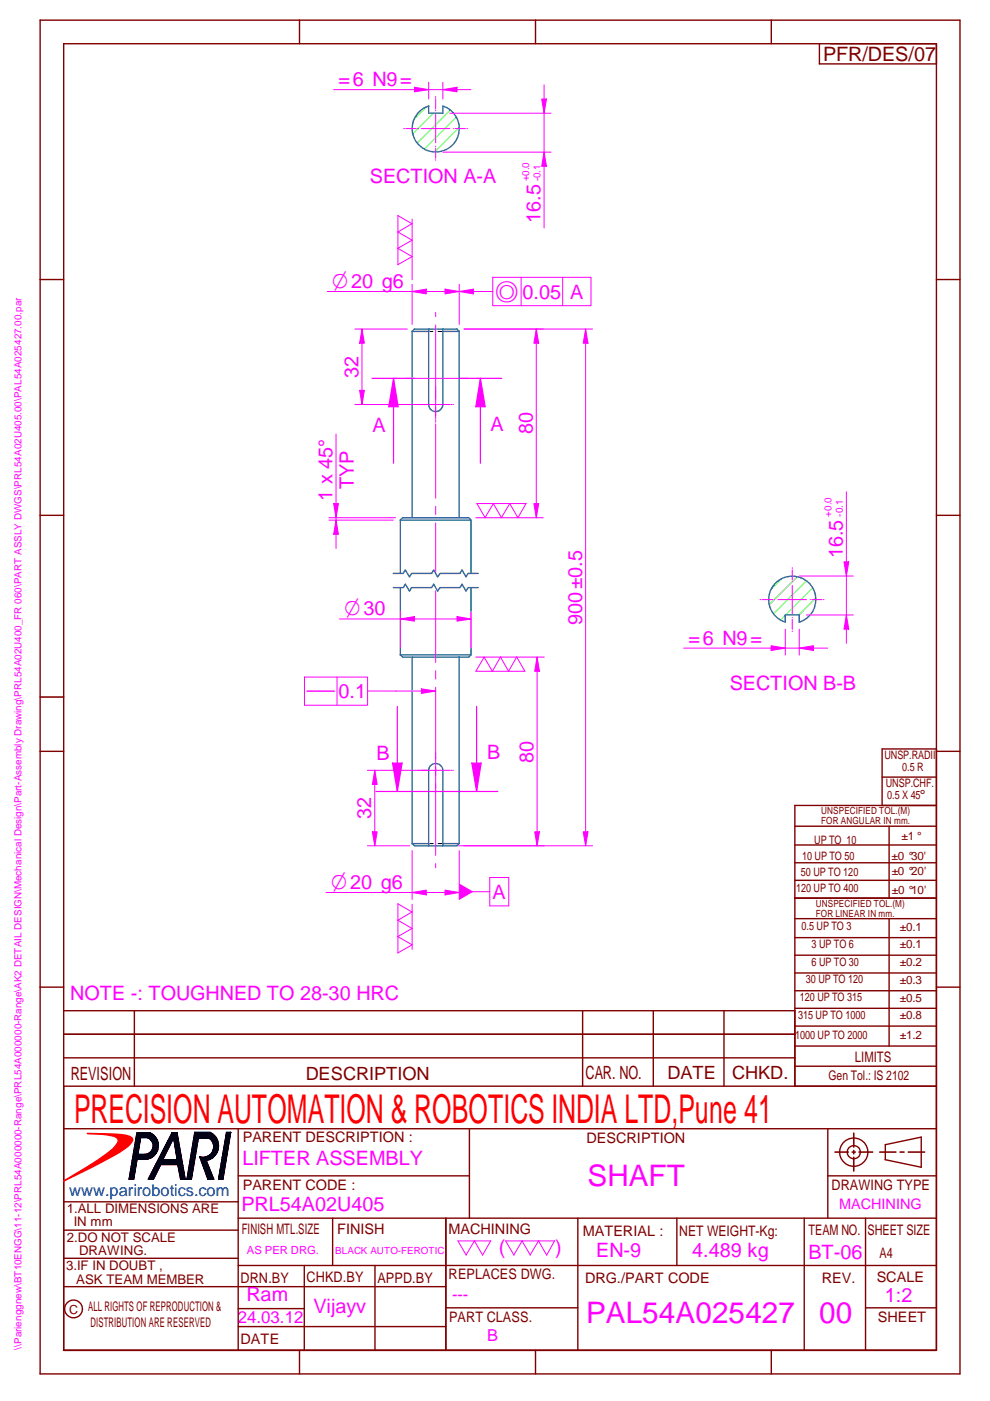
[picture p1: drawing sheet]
<svg xmlns="http://www.w3.org/2000/svg" width="210mm" height="297mm" viewBox="0 0 210 297" stroke-linecap="round" stroke-linejoin="round" font-family="sans-serif">
<g fill="none" stroke="#800000" stroke-width=".3">
<path d="M8.5 4.3h195v287h-195M8.5 4.2v287.1M13.5 9.3h185v277h-185M13.5 9.2v277.1M63.5 4.2v5.1M113.5 4.2v5.1M163.5 4.2v5.1M8.5 59.3h5M198.5 59.3h5M8.5 109.3h5M198.5 109.3h5M8.5 159.3h5"/>
<path d="M198.5 159.3h5M198.5 158.8h-11.5v12M168.5 175.2h30M168.5 179.2h30M187 164.8h11.5M188.5 175.2v15.2M198.5 170.8h-30v59.5M168.5 190.4h30M168.5 182.9h30M168.5 186.6h30M168.5 194.8h30M168.5 198.8h30"/>
<path d="M188.5 194.8v27M8.5 209.3h5M13.5 214.3h155M13.5 219.3h155M28.5 214.3v16M123.5 214.2v16.1M138.5 214.2v16.1M153.5 214.2v16.1M168.5 202.5h30M168.5 206.3h30M168.5 210.1h30M168.5 213.8h30"/>
<path d="M168.5 217.6h30M198.5 209.3h5M13.5 230.3h185M13.5 224.3h155M13.5 239.3h185M50.5 239.3v47M99.5 239.3v19M168.5 221.8h30M168.5 226.1h30M175.5 239.3v19M13.5 254.8h37M50.5 249.3h49"/>
<path d="M50.5 258.3h148M175.5 249.3h23M187.7 242.7l7.6-1.6v6.4l-7.6-1.6M187.7 242.7v3.2M50.5 268.3h148M183.5 277.3h15M63.5 286.3v5M113.5 286.3v5M163.5 286.3v5"/>
<circle cx="181" cy="244.3" r="3"/>
<circle cx="181" cy="244.3" r="1.39"/>
</g>
<path d="M8.5 147.8h5M177 244.3h2.9M180.7 244.3h.7M181 240.2v3M181 243.9v.7M181 245.4v2.9M182.1 244.3h2.9M186.5 244.3h3.4M190.8 244.3h.9M192.6 244.3h3.4" fill="none" stroke="#800000" stroke-width=".34"/>
<path d="M18.5 240.3l5.8 .2 2.2 .2 1.1 .3 .4 .3 .2 .3a3.1 3.1 0 0 1-1.9 2l-4.2 2.5-8.6 4.3 4.9-2.9 4-2.7a5.4 5.4 0 0 0 2.7-3l-.2-.4a1.63 1.63 0 0 0-1.3-.6l-1.4-.3z" fill-rule="evenodd" fill="#f00"/>
<path d="M18.5 240.3l3.1 .1a17.5 17.5 0 0 1 6 .6l.4 .3 .2 .3a3.1 3.1 0 0 1-1.9 2l-4.2 2.5-8.6 4.3a68.1 68.1 0 0 0 10.4-6.8 2.7 2.7 0 0 0 1.1-2l-.1-.2a1.63 1.63 0 0 0-1.3-.6l-1.4-.3z" fill="none" stroke="#f00" stroke-width=".3"/>
<path d="M29 240.2h2.9a2.91 2.91 0 0 1 1.6 3 2.91 2.91 0 0 1-2.2 2.5l-2.3 .1M29 240.2l-1.6 9.8h.9l.7-4.3M29.8 241.1l-.6 3.7 .6-3.6h1.4a1.85 1.85 0 0 1 1.3 2 1.85 1.85 0 0 1-1.8 1.6h-1.5M34.1 246.8l-1.6 3.2h-1M36.8 241.2l.8 4.7h-3.2M36.8 241.2l-2.3 4.7M37.5 240.2h-1.1l-4.9 9.8M37.5 240.2l1.7 9.8h-.9l-.6-3.1h-3.6M41.3 240.1h3.3a3.2 3.2 0 0 1 1.7 3.3 3.2 3.2 0 0 1-2.6 2.6M41.3 240.1l-1.6 9.9h.9l1.4-8.7h2.4a2.25 2.25 0 0 1 .7 2.9 2.25 2.25 0 0 1-2.7 1.1l1.7 4.7h1.2l-1.6-4M48.9 240.1l-1.7 9.9h-.8l1.6-9.9h.9" fill="none" stroke="#000" stroke-width=".3"/>
<g fill="#000">
<path d="M29 240.2l-1.6 9.8h.9l.7-4.2 2.3-.1a2.91 2.91 0 0 0 2.2-2.5 2.91 2.91 0 0 0-1.6-3zM29.8 241.2h1.4a1.85 1.85 0 0 1 1.3 2 1.85 1.85 0 0 1-1.8 1.6h-1.5z" fill-rule="evenodd"/>
<path d="M36.5 240.2l-5 9.8h1l1.6-3.1h3.6l.6 3.1h.9l-1.7-9.8zM36.8 241.2l.8 4.7h-3.1z" fill-rule="evenodd"/>
<path d="M41.3 240.1h3.3a3.2 3.2 0 0 1 1.7 3.3 3.2 3.2 0 0 1-2.6 2.6l1.6 4h-1.2l-1.7-4.7a2.25 2.25 0 0 0 2.7-1.1 2.25 2.25 0 0 0-.7-2.9h-2.4l-1.4 8.7h-.9z" fill-rule="evenodd"/>
<path d="M48 240.1h.9l-1.7 9.9h-.8z" fill-rule="evenodd"/>
</g>
<g fill="none" stroke="#800000" stroke-width=".3">
<path d="M173.7 9.3v4.2M176.1 9.3h22.4v4.2h-24.8M70.5 258.3v10M94.5 258.3v28M122.5 258.3v28M143.5 258.3v10M170.5 258.3v28M183.5 258.3v28M13.5 260.8h37M13.5 266.8h37M13.5 272.8h81M50.5 277.5h14"/>
<path d="M64.5 268.3v18M79.5 268.3v18M94.5 277.3h28M13.5 286.3h185M50.5 281.3h44"/>
<circle cx="15.6" cy="277.5" r="1.89"/>
</g>
<g fill="none" stroke="#267391" stroke-width=".3">
<path d="M87.4 70.3v39.5M87.4 70.3h3.5M87.8 69.8h9.1M87.9 69.8l-.6 .5M93.9 69.7v16.1a1.5 1.5 0 0 1-1.5 1.5 1.5 1.5 0 0 1-1.5-1.5v-16M96.9 69.7l.5 .6h-3.5M97.4 70.2v39.6M84.9 110.3v12.1M84.9 110.3h15M85.3 109.8h14.1M85.4 109.8l-.6 .5M99.4 109.7l.5 .6"/>
<path d="M99.9 110.2v12.2M83.4 124.6h2.1l.4-.8 .9 1.5 .4-.7h4.3l.4-.8 .9 1.5 .5-.7h4.2l.5-.8 .8 1.5 .4-.7h2.2M83.4 121.6h2.1l.4-.8 .9 1.5 .4-.7h4.3l.4-.8 .9 1.5 .5-.7h4.2l.5-.8 .8 1.5 .4-.7h2.2M84.9 123.8v15.1M87.4 139.3v39.6M97.4 139.3v39.6M99.9 138.8l-.5 .5h-14l-.5-.4M99.9 123.8v15.1h-15M87.3 178.9h3.6M90.9 163.3a1.5 1.5 0 0 1 1.5-1.4 1.5 1.5 0 0 1 1.5 1.4v16M90.9 163.3v16M93.9 178.9h3.5"/>
<path d="M97.4 178.8l-.5 .5h-9l-.5-.4"/>
</g>
<path d="M90.9 70.3h.9M92.9 70.3h1M90.8 178.9h1.1M92.9 178.9h1" fill="none" stroke="#008000" stroke-width=".21"/>
<g fill="none" stroke="#f0f" stroke-width=".21">
<path d="M92.4 66.3v.8M92.4 68.9v19.9M88.6 85.8h.2M89 85.8h.1M89.3 85.8h6.1M92.4 89v.2M92.4 89.4v.1M92.4 89.9v15.7M95.6 85.8h.2M96 85.8h.1M92.4 107.4v1.7M92.4 110.9v11.5"/>
<path d="M92.4 125.3v15.2M92.4 142.2v1.8M92.4 145.7v35.7M88.6 163.3h.2M89 163.3h.1M89.3 163.3h6.1M95.6 163.3h.2M96 163.3h.1M113.4 176.4h1l-.5 2.9zM92.4 183.1v.9"/>
</g>
<path d="M113.4 176.4h1l-.5 2.9z" fill="#f0f"/>
<path d="M113.9 139.3l.5 3h-1z" fill="none" stroke="#f0f" stroke-width=".21"/>
<path d="M113.9 139.3l.5 3h-1z" fill="#f0f"/>
<path d="M113.2 106.8h1l-.5 3zM100.9 139.3h14.5M113.9 139.3v40M97.2 179.3h18.2" fill="none" stroke="#f0f" stroke-width=".21"/>
<path d="M113.2 106.8h1l-.5 3z" fill="#f0f"/>
<path d="M113.7 69.8l.5 3h-1z" fill="none" stroke="#f0f" stroke-width=".21"/>
<path d="M113.7 69.8l.5 3h-1z" fill="#f0f"/>
<path d="M98.4 69.8h16.8M113.7 69.7v40.1M124.2 69.8l.5 3h-1zM100.9 109.8h14.3" fill="none" stroke="#f0f" stroke-width=".21"/>
<path d="M124.2 69.8l.5 3h-1z" fill="#f0f"/>
<path d="M123.7 176.4h1l-.5 2.9z" fill="none" stroke="#f0f" stroke-width=".21"/>
<path d="M123.7 176.4h1l-.5 2.9z" fill="#f0f"/>
<path d="M98.4 69.8h27.2M124.2 69.8v109.5M76.2 82.8h1.1l-.5 3zM98.4 179.3h27.2" fill="none" stroke="#f0f" stroke-width=".21"/>
<path d="M76.2 82.8h1.1l-.5 3z" fill="#f0f"/>
<path d="M76.8 69.8l.5 3h-1.1z" fill="none" stroke="#f0f" stroke-width=".21"/>
<path d="M76.8 69.8l.5 3h-1.1z" fill="#f0f"/>
<path d="M75.2 69.8h11.2M76.8 69.7v16.1M75.2 85.8h15.7M79 176.4h1l-.5 2.9z" fill="none" stroke="#f0f" stroke-width=".21"/>
<path d="M79 176.4h1l-.5 2.9z" fill="#f0f"/>
<path d="M79.5 163.3l.5 3h-1z" fill="none" stroke="#f0f" stroke-width=".21"/>
<path d="M79.5 163.3l.5 3h-1z" fill="#f0f"/>
<path d="M70.7 106.8h1.1l-.6 3zM77.9 179.3h9M77.9 163.3h13M79.5 163.3v16" fill="none" stroke="#f0f" stroke-width=".21"/>
<path d="M70.7 106.8h1.1l-.6 3z" fill="#f0f"/>
<path d="M71.2 110.3l.6 3h-1.1z" fill="none" stroke="#f0f" stroke-width=".21"/>
<path d="M71.2 110.3l.6 3h-1.1z" fill="#f0f"/>
<path d="M71.2 92v24.3M69.7 109.8h14.2M69.7 110.3h13.7M94.4 188.7l3 .5-3 .5zM107.2 263.1l1.8 3M107.2 263.1h10.4M110.7 263.1l1.7 3M110.7 263.1l-1.8 3M117.6 263.1l-1.7 3-1.7-3-1.8 3" fill="none" stroke="#f0f" stroke-width=".21"/>
<path d="M94.4 188.7l3 .5-3 .5z" fill="#f0f"/>
<path d="M87.4 189.2l3-.5v1z" fill="none" stroke="#f0f" stroke-width=".21"/>
<path d="M87.4 189.2l3-.5v1z" fill="#f0f"/>
<path d="M87.4 61.8l3-.5v1zM69.1 189.2h28.3M87.4 180.3v10.4M97.4 180.3v10.4" fill="none" stroke="#f0f" stroke-width=".21"/>
<path d="M87.4 61.8l3-.5v1z" fill="#f0f"/>
<path d="M94.4 61.3l3 .5-3 .5z" fill="none" stroke="#f0f" stroke-width=".21"/>
<path d="M94.4 61.3l3 .5-3 .5z" fill="#f0f"/>
<path d="M69.4 61.8h28M87.4 60.3v8.5M97.4 60.3v8.5M84.9 131.2l3-.5v1z" fill="none" stroke="#f0f" stroke-width=".21"/>
<path d="M84.9 131.2l3-.5v1z" fill="#f0f"/>
<path d="M96.9 130.7l3 .5-3 .5z" fill="none" stroke="#f0f" stroke-width=".21"/>
<path d="M96.9 130.7l3 .5-3 .5z" fill="#f0f"/>
<path d="M97.4 61.8h1.1M97.4 61.8l3-.5v1zM72 131.2h27.9M84.9 129.7v7.6M99.9 129.7v7.6" fill="none" stroke="#f0f" stroke-width=".21"/>
<path d="M97.4 61.8l3-.5v1z" fill="#f0f"/>
<path d="M104.5 58.8h20.8v6h-20.8zM110.5 58.8v6M119.3 58.8v6M98.5 61.8h6M83.9 146.5h8.5M89.3 146l3.1 .5M89.4 146v1M92.4 146.5l-3.1 .5" fill="none" stroke="#f0f" stroke-width=".21"/>
<path d="M89.4 146l3 .5-3 .5z" fill="#f0f"/>
<g fill="none" stroke="#f0f" stroke-width=".21">
<path d="M84.3 45.7l3.1 1.8M84.4 45.7v10.4M84.4 52.7l3 1.7-3.1 1.7M87.4 46.4v12.9M87.4 47.4l-3 1.8 3 1.7-3.1 1.8M83.4 80.2h.8M86.1 80.2h13.1M101 80.2h.9M101.1 106.7l1.8 3.1M101.1 106.8h10.4M104.6 106.7l1.7 3.1M104.6 106.8l-1.8 3"/>
<path d="M111.5 106.7l-1.7 3.1-1.7-3-1.8 3M102.6 139.3l1.8 3 1.7-3 1.7 3 1.8-3 1.7 3h-10.4M102.7 139.3l-1.8 3M64.6 143.5v6h13.3v-5.9h-13.3M71.5 143.6v5.9M77.9 146.5h6M84.3 191.6l3.1 1.8M84.4 191.6v10.5M84.4 198.6l3 1.7-3.1 1.8M87.4 191.7v9.6M87.4 193.3l-3 1.8 3 1.7-3.1 1.8M97.1 263.1l1.7 3"/>
<path d="M97.1 263.1h7M104.1 263.1l-1.8 3-1.7-3-1.8 3"/>
</g>
<path d="M83.4 80.2h4.5M83.4 80.2v18M83.4 80.2l1 6h-2M83.4 80.2l-1 6M97.3 80.2h4.6" fill="none" stroke="#f0f" stroke-width=".25"/>
<path d="M83.4 80.2l1 6h-2z" fill="#f0f"/>
<path d="M101.9 80.2v18M101.9 80.2l1 6h-2.1M101.9 80.2l-1 6" fill="none" stroke="#f0f" stroke-width=".25"/>
<path d="M101.9 80.2l1 6h-2z" fill="#f0f"/>
<path d="M78.9 80.2h4.5M101.9 80.2h4.5" fill="none" stroke="#f0f" stroke-width=".25"/>
<path d="M87.8 22.5l-.5 .4M90.6 22.5l-3.3 3.3M93.5 22.5l-6.2 6.1M96.3 22.5l-9 8.9M97.4 24.1l-8.1 8.2M97.4 27l-5.3 5.3M97.4 29.8l-2.4 2.5" fill="none" stroke="#0f0" stroke-width=".21"/>
<path d="M90.9 22.4v1.6h3v-1.5a5 5 0 0 1 2.5 7.7 5 5 0 0 1-8.1 0 5 5 0 0 1 2.6-7.7" fill="none" stroke="#267391" stroke-width=".3"/>
<g fill="none" stroke="#f0f" stroke-width=".21">
<path d="M87.9 18.5l3 .5-3 .5zM85.6 27.3h.2M86 27.3h2.2M88.5 27.3h.1M89.3 27.3h6.1M92.4 20.4v.3M92.4 20.9v2.2M92.4 23.4v.1M92.4 24.3v6M92.4 31v.1M92.4 31.4v2.2M92.4 33.9v.1"/>
<path d="M96.1 27.3h.1M96.5 27.3h2.2M99 27.3h.1"/>
</g>
<path d="M87.9 18.5l3 .5-3 .5z" fill="#f0f"/>
<path d="M93.9 19l3-.5v1z" fill="none" stroke="#f0f" stroke-width=".21"/>
<path d="M93.9 19l3-.5v1z" fill="#f0f"/>
<path d="M70.7 19h29.2M90.9 17.4v3.6M93.9 17.4v3.6M114.9 21h1l-.5 3z" fill="none" stroke="#f0f" stroke-width=".21"/>
<path d="M114.9 21h1l-.5 3z" fill="#f0f"/>
<path d="M115.4 32.3l.5 3h-1z" fill="none" stroke="#f0f" stroke-width=".21"/>
<path d="M115.4 32.3l.5 3h-1z" fill="#f0f"/>
<path d="M115.4 18v30.3M93.9 32.3h22.9M95.4 24h21.4M97.4 189.1h6.4" fill="none" stroke="#f0f" stroke-width=".21"/>
<path d="M97.4 187.3l3 1.8-3 1.7z" fill="#f0f"/>
<path d="M103.8 186.1h4.1v6h-4.1z" fill="none" stroke="#f0f" stroke-width=".21"/>
<path d="M84.2 149.8v18M83.2 161.8h2.1l-1.1 6zM84.2 167.8h16.8" fill="none" stroke="#f0f" stroke-width=".25"/>
<path d="M83.2 161.8h2.1l-1.1 6z" fill="#f0f"/>
<path d="M101 149.8v18M100 161.8h2l-1 6z" fill="none" stroke="#f0f" stroke-width=".25"/>
<path d="M100 161.8h2l-1 6z" fill="#f0f"/>
<path d="M79.7 167.8h4.5M101 167.8h4.5" fill="none" stroke="#f0f" stroke-width=".25"/>
<path d="M163.5 122.1l-.6 .6M166.4 122.1l-3.5 3.4M169.2 122.1l-6.3 6.3M172 122.1l-9.1 9.1M173 123.9l-8 8.1M173 126.7l-5.2 5.3M173 129.5l-2.4 2.5" fill="none" stroke="#0f0" stroke-width=".21"/>
<path d="M169.5 130.3v1.6a5 5 0 0 0 2.5-7.7 5 5 0 0 0-8.1 0 5 5 0 0 0 2.6 7.7v-1.5h3" fill="none" stroke="#267391" stroke-width=".3"/>
<g fill="none" stroke="#f0f" stroke-width=".21">
<path d="M161.2 127.1h.2M161.6 127.1h2.2M163.5 136.9l3 .5-3 .5zM164.1 127.1h.1M164.9 127.1h6.1M168 120.4v.1M168 120.8v2.2M168 123.3v.1M168 124.1v6M168 130.9v.1M168 131.3v2.1M168 133.8v.1"/>
<path d="M171.7 127.1h.1M172.1 127.1h2.2M174.6 127.1h.1"/>
</g>
<path d="M163.5 136.9l3 .5-3 .5z" fill="#f0f"/>
<path d="M169.5 137.4l3-.5v1z" fill="none" stroke="#f0f" stroke-width=".21"/>
<path d="M169.5 137.4l3-.5v1z" fill="#f0f"/>
<path d="M144.9 137.4h30.6M166.5 133.4v5.5M169.5 133.4v5.5M179.5 130.4l.5 3h-1.1z" fill="none" stroke="#f0f" stroke-width=".21"/>
<path d="M179.5 130.4l.5 3h-1.1z" fill="#f0f"/>
<path d="M178.9 119.1h1.1l-.5 3z" fill="none" stroke="#f0f" stroke-width=".21"/>
<path d="M178.9 119.1h1.1l-.5 3z" fill="#f0f"/>
<path d="M179.5 104.3v32.1M169.5 122.1h11.4M171 130.4h9.9" fill="none" stroke="#f0f" stroke-width=".21"/>
<text font-size="8.4" fill="#f00" x="15.7" y="238">PRECISION AUTOMATION &amp; ROBOTICS INDIA LTD,Pune 41</text>
<g font-size="6.3" fill="#f0f">
<text x="124.6" y="251.5">SHAFT</text>
<text x="124.2" y="280.6">PAL54A025427</text>
<text x="173.7" y="280.5">00</text>
</g>
<g font-size="4.6" fill="#f0f">
<text x="70.4" y="61">O20 g6</text>
<text x="105" y="63.3">a</text>
<text x="73" y="130.5">O30</text>
<text x="64.9" y="148">t</text>
<text x="70.2" y="188.5">O20 g6</text>
</g>
<text font-size="4.2" fill="#800000" x="174.5" y="13">PFR/DES/07</text>
<g font-size="4.2" fill="#f0f">
<text x="71.8" y="18.2">=6 N9=</text>
<text x="78.4" y="38.9">SECTION A-A</text>
<text x="114.6" y="47.3" transform="rotate(-90 114.6 47.3)">16.5</text>
<text x="110.8" y="63.3">0.05 A</text>
<text x="76" y="80.1" transform="rotate(-90 76 80.1)">32</text>
<text x="79" y="91.7">A</text>
<text x="104" y="91.4">A</text>
<text x="112.9" y="92.1" transform="rotate(-90 112.9 92.1)">80</text>
<text x="70.5" y="106.2" transform="rotate(-90 70.5 106.2)">1 x 45°</text>
<text x="75" y="103.7" transform="rotate(-90 75 103.7)">TYP</text>
<text x="178.7" y="118.3" transform="rotate(-90 178.7 118.3)">16.5</text>
<text x="123.4" y="132.5" transform="rotate(-90 123.4 132.5)">900±0.5</text>
<text x="146" y="136.7">=6 N9=</text>
<text x="71.8" y="148">0.1</text>
<text x="154.7" y="146.3">SECTION B-B</text>
<text x="79.8" y="161.2">B</text>
<text x="103.3" y="161">B</text>
<text x="113.1" y="161.7" transform="rotate(-90 113.1 161.7)">80</text>
<text x="78.7" y="173.7" transform="rotate(-90 78.7 173.7)">32</text>
<text x="104.4" y="190.6">A</text>
<text x="14.9" y="211.9">NOTE -: TOUGHNED TO 28-30 HRC</text>
<text x="51.4" y="247.1">LIFTER ASSEMBLY</text>
<text x="51.2" y="256.8">PRL54A02U405</text>
<text x="105.8" y="265.9">(</text>
<text x="117.7" y="265.9">)</text>
<text x="126.4" y="266.6">EN-9</text>
<text x="146.8" y="266.5">4.489 kg</text>
<text x="171.4" y="267">BT-06</text>
<text x="52.2" y="275.9">Ram</text>
<text x="66.5" y="278.5">Vijayv</text>
<text x="187.6" y="276.1">1:2</text>
</g>
<g font-size="3.9" fill="#800000">
<text x="15" y="228.9">REVISION</text>
<text x="64.8" y="228.9">DESCRIPTION</text>
<text x="124.2" y="228.7">CAR. NO.</text>
<text x="141.5" y="228.7">DATE</text>
<text x="155.2" y="228.7">CHKD.</text>
</g>
<text font-size="3.6" fill="#f0f" x="50.4" y="280.6">24.03.12</text>
<text font-size="3.5" fill="#00f" x="14.7" y="253.6">www.parirobotics.com</text>
<g font-size="3.5" fill="#f0f">
<text x="95.8" y="275.7">---</text>
<text x="103.3" y="284.4">B</text>
</g>
<g font-size="3.1" fill="#800000">
<text x="195" y="169.5">°</text>
<text x="181.3" y="225.2">LIMITS</text>
<text x="51.5" y="242.1">PARENT DESCRIPTION :</text>
<text x="124.3" y="242.3">DESCRIPTION</text>
<text x="51.5" y="252.3">PARENT CODE :</text>
<text x="176.3" y="252.3">DRAWING TYPE</text>
<text x="51.3" y="261.7">FINISH MTL.SIZE</text>
<text x="71.5" y="261.6">FINISH</text>
<text x="95.1" y="261.5">MACHINING</text>
<text x="123.6" y="262.1">MATERIAL :</text>
<text x="144" y="262.1">NET WEIGHT-Kg:</text>
<text x="171.5" y="261.9">TEAM NO.</text>
<text x="183.9" y="261.9">SHEET SIZE</text>
<text x="186.5" y="266.7">A4</text>
<text x="51" y="271.9">DRN.BY</text>
<text x="65" y="271.8">CHKD.BY</text>
<text x="80" y="272">APPD.BY</text>
<text x="95.1" y="271.1">REPLACES DWG.</text>
<text x="124" y="272.1">DRG./PART CODE</text>
<text x="174.2" y="272">REV.</text>
<text x="185.9" y="271.9">SCALE</text>
<text x="95.2" y="280.2">PART CLASS.</text>
<text x="186.1" y="280.4">SHEET</text>
<text x="51" y="284.9">DATE</text>
</g>
<text font-size="3.1" fill="#f0f" x="177.9" y="256.2">MACHINING</text>
<g font-size="2.8" fill="#800000">
<text x="175.7" y="229.1">Gen Tol.: IS 2102</text>
<text x="14.1" y="257.2">1.ALL DIMENSIONS ARE</text>
<text x="14.2" y="263.3">2.DO NOT SCALE</text>
<text x="15.6" y="260">IN mm</text>
<text x="14" y="269.4">3.IF IN DOUBT ,</text>
<text x="16.8" y="266.1">DRAWING.</text>
<text x="16.2" y="272.2">ASK TEAM MEMBER</text>
<text x="18.7" y="278">ALL RIGHTS OF REPRODUCTION &amp;</text>
<text x="19.2" y="281.4">DISTRIBUTION ARE RESERVED</text>
</g>
<text font-size="2.7" fill="#800000" x="14.6" y="278.6">C</text>
<g font-size="2.5" fill="#800000">
<text x="187.5" y="160.9">UNSP.RADII</text>
<text x="187.8" y="166.9">UNSP.CHF.</text>
<text x="191.3" y="163.4">0.5 R</text>
<text x="188.1" y="169.4">0.5 X 45</text>
<text x="172.6" y="178.9">UP TO 10</text>
<text x="191.1" y="178.1">±1 °</text>
<text x="169.8" y="185.8">50 UP TO 120</text>
<text x="170.1" y="182.3">10 UP TO 50</text>
<text x="189" y="182.2">±0 °30'</text>
<text x="189.1" y="185.6">±0 °20'</text>
<text x="168.8" y="189.2">120 UP TO 400</text>
<text x="189.1" y="189.4">±0 °10'</text>
<text x="169.9" y="197.3">0.5 UP TO 3</text>
<text x="190.8" y="197.3">±0.1</text>
<text x="172" y="201">3 UP TO 6</text>
<text x="190.8" y="201.1">±0.1</text>
<text x="170.9" y="208.5">30 UP TO 120</text>
<text x="172" y="204.8">6 UP TO 30</text>
<text x="190.8" y="204.8">±0.2</text>
<text x="190.8" y="208.6">±0.3</text>
<text x="169.6" y="212.3">120 UP TO 315</text>
<text x="190.8" y="212.3">±0.5</text>
<text x="168.6" y="220.3">1000 UP TO 2000</text>
<text x="169.2" y="216">315 UP TO 1000</text>
<text x="190.8" y="216.1">±0.8</text>
<text x="190.8" y="220.3">±1.2</text>
</g>
<text font-size="2.4" fill="#f0f" x="52.3" y="265.8">AS PER DRG.</text>
<g font-size="2.1" fill="#f0f">
<text x="112.2" y="38.5" transform="rotate(-90 112.2 38.5)">+0.0</text>
<text x="114.6" y="38.5" transform="rotate(-90 114.6 38.5)">-0.1</text>
<text x="176.3" y="109.5" transform="rotate(-90 176.3 109.5)">+0.0</text>
<text x="178.7" y="109.5" transform="rotate(-90 178.7 109.5)">-0.1</text>
<text x="71.1" y="265.9">BLACK AUTO-FEROTIC</text>
<text x="4.6" y="286.1" transform="rotate(-90 4.6 286.1)">\\Parienggnew\BT10ENGG\11-12\PRL54A000000-Range\PRL54A000000-Range\AK2 DETAIL DESIGN\Mechanical Design\Part-Assembly Drawing\PRL54A02U400_FR 060\PART ASSLY DWGS\PRL54A02U405.00\PAL54A025427.00.par</text>
</g>
<g font-size="2.1" fill="#800000">
<text x="174.1" y="172.6">UNSPECIFIED TOL.(M)</text>
<text x="174.1" y="174.7">FOR ANGULAR IN mm.</text>
<text x="173" y="192.4">UNSPECIFIED TOL.(M)</text>
<text x="173" y="194.4">FOR LINEAR IN mm.</text>
</g>
</svg>
